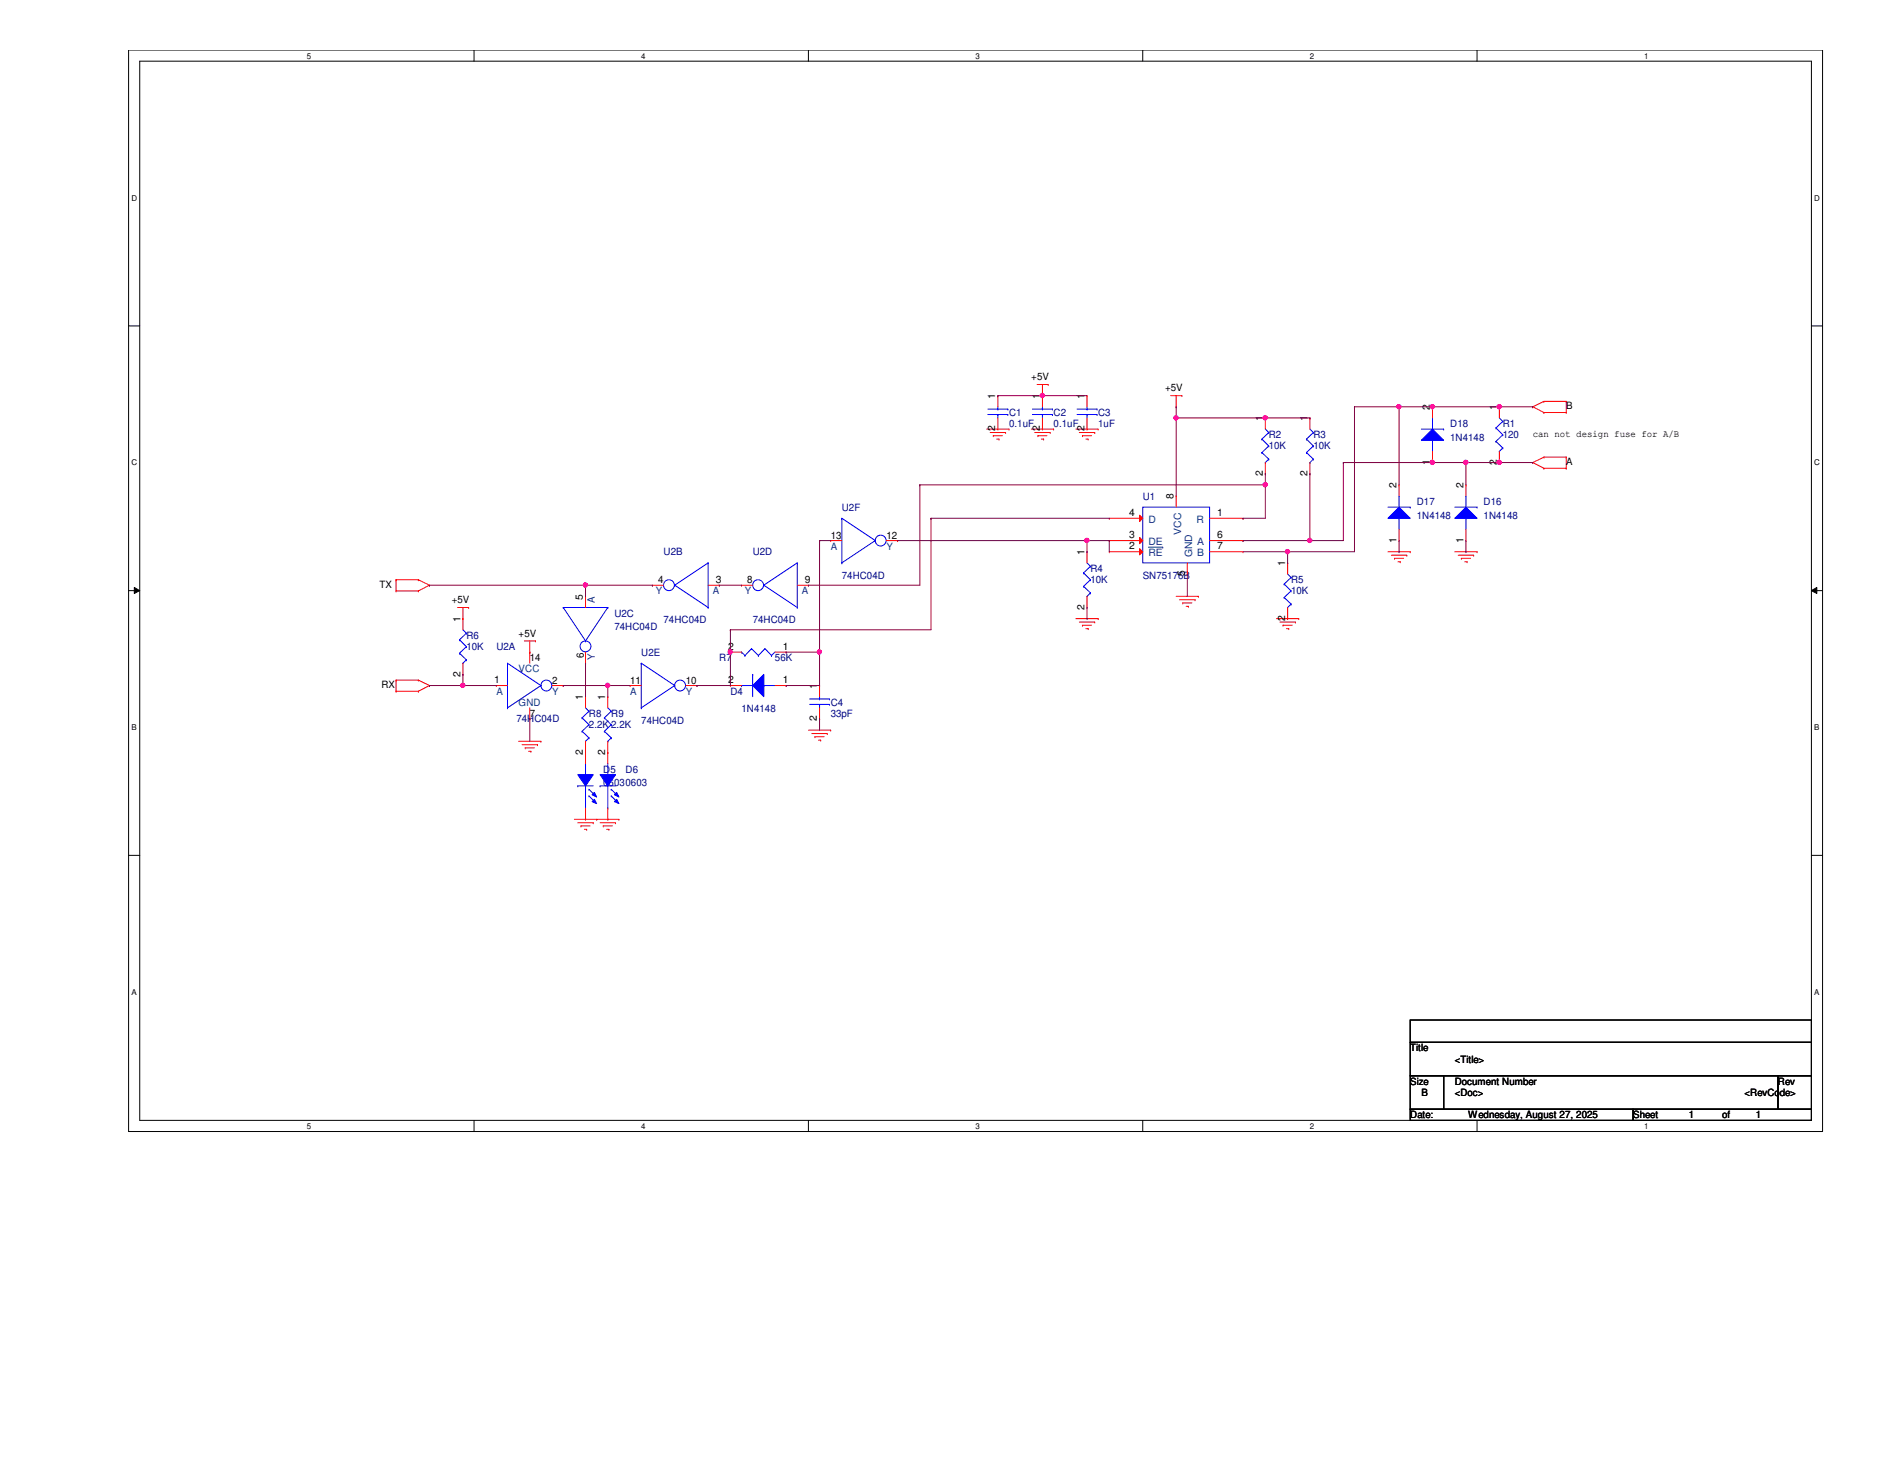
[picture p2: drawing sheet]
<svg xmlns="http://www.w3.org/2000/svg" width="279mm" height="216mm" viewBox="0 0 279 216" stroke-linecap="round" stroke-linejoin="round" font-family="sans-serif">
<path d="M19.1 7.4h250.9v160.2h-250.9zM20.7 9.1h247.7v156.8h-247.7z" fill="none" stroke="#000" stroke-width=".15"/>
<g fill="#fff">
<path d="M45.5 7.6h.6v1.3h-.6z"/>
<path d="M45.5 166.1h.6v1.3h-.6z"/>
</g>
<path d="M70.2 7.4v1.7M70.2 165.9v1.7" fill="none" stroke="#000" stroke-width=".15"/>
<g fill="#fff">
<path d="M95 7.6h.6v1.3h-.6z"/>
<path d="M95 166.1h.6v1.3h-.6z"/>
</g>
<path d="M119.8 7.4v1.7M119.8 165.9v1.7" fill="none" stroke="#000" stroke-width=".15"/>
<g fill="#fff">
<path d="M144.5 7.6h.6v1.3h-.6z"/>
<path d="M144.5 166.1h.6v1.3h-.6z"/>
</g>
<path d="M169.3 7.4v1.7M169.3 165.9v1.7" fill="none" stroke="#000" stroke-width=".15"/>
<g fill="#fff">
<path d="M194.1 7.6h.5v1.3h-.5z"/>
<path d="M194.1 166.1h.5v1.3h-.5z"/>
</g>
<path d="M218.8 7.4v1.7M218.8 165.9v1.7" fill="none" stroke="#000" stroke-width=".15"/>
<g fill="#fff">
<path d="M243.6 7.6h.6v1.3h-.6z"/>
<path d="M243.6 166.1h.6v1.3h-.6z"/>
<path d="M19.5 28.7h.8v1.3h-.8z"/>
<path d="M268.8 28.7h.8v1.3h-.8z"/>
<path d="M19.5 67.9h.8v1.3h-.8z"/>
<path d="M268.8 67.9h.8v1.3h-.8z"/>
</g>
<path d="M19.1 48.3h1.6M268.4 48.3h1.6" fill="none" stroke="#000" stroke-width=".15"/>
<g fill="#fff">
<path d="M19.5 107.1h.7v1.3h-.7z"/>
<path d="M268.8 107.1h.7v1.3h-.7z"/>
</g>
<path d="M19.1 87.5h1.6M19.9 87l.8 .5-.8 .4zM268.4 87.5l.8-.5v.9zM268.4 87.5h1.6" fill="none" stroke="#000" stroke-width=".15"/>
<path d="M19.9 87l.8 .5-.8 .4zM268.4 87.5l.8-.5v.9z" fill="#000"/>
<g fill="#fff">
<path d="M19.5 146.3h.7v1.3h-.7z"/>
<path d="M268.8 146.3h.7v1.3h-.7z"/>
</g>
<path d="M19.1 126.7h1.6M268.4 126.7h1.6M208.9 151h59.5v3.3h-59.5zM208.9 154.3h59.5v5h-59.5zM208.9 159.3h5v5h-5zM213.9 159.3h49.5v5h-49.5zM263.4 159.3h5v5h-5zM208.9 164.3h33v1.6h-33zM241.9 164.3h26.5v1.6h-26.5z" fill="none" stroke="#000" stroke-width=".15"/>
<g fill="none" stroke="#f00" stroke-width=".15">
<path d="M153.6 56.9h1.7M154.4 58.6h.1M154.4 56.9v1.7M155.3 56.9h.1M173.4 58.6h1.7M174.2 58.6v1.6M175.1 58.6h.1M228.7 59.4h.1M228.7 59.4l-1.6 .8M228.7 59.4h3.3M232 59.4h.1M232 59.4v1.7"/>
<path d="M146.2 63.5h3.3M146.7 64h2.3M147.2 64.5h.1M147.2 64.5h1.3M147.7 65h.3M148 65h.1M149 64h.1M149.5 63.5h.1M152.8 63.5h3.3M153.3 64h2.3M153.8 64.5h.1M153.8 64.5h1.3"/>
<path d="M154.3 65h.3M154.6 65h.1M155.6 64h.1M156.1 63.5h.1M159.4 63.5h3.3M159.9 64h2.3M160.4 64.5h.1M160.4 64.5h1.3M160.9 65h.3M161.2 65h.1M162.2 64h.1M162.7 63.5h.1"/>
<path d="M174.2 60.2h.1M227.1 60.2h.1M227.1 68.5h.1M227.1 60.2l1.6 .9M227.1 68.5l1.6 .8M228.7 61.1h.1M228.7 67.7h.1M228.7 69.3h.1M228.7 61.1h3.3M228.7 67.7l-1.6 .8M228.7 67.7h3.3M228.7 69.3h3.3"/>
<path d="M232 61.1h.1M232 67.7h.1M232 69.3h.1M232 67.7v1.6M58.7 87.5h.1M58.7 85.9h.1M58.7 87.5h3.3M58.7 85.9v1.6M58.7 85.9h3.3M62 87.5h.1M62 85.9h.1M62 85.9l1.6 .8"/>
<path d="M63.6 86.7h.1M63.6 86.7l-1.6 .8M67.8 90h1.6M68.6 91.6h.1M68.6 99.9h.1M68.6 90v3.3M68.6 98.2v1.7M69.4 90h.1M77.7 94.9h1.6M78.5 96.6h.1M78.5 94.9v1.7M79.3 94.9h.1"/>
<path d="M109.9 86.7h.1M109.9 86.7h1.6M118.1 86.7h1.7M119.8 86.7h.1M159.4 91.6h3.3M159.9 92.1h2.3M160.4 92.6h.1M160.4 92.6h1.3M160.9 93.1h.3M161.2 93.1h.1M162.2 92.1h.1M162.7 91.6h.1"/>
<path d="M174.2 88.3h3.3M174.8 88.8h2.2M175.2 89.3h.1M175.2 89.3h1.4M175.7 89.8h.4M176.1 89.8h.1M177 88.8h.1M177.5 88.3h.1M189.1 91.6h3.3M189.6 92.1h2.3M190.1 92.6h.1M190.1 92.6h1.3"/>
<path d="M190.6 93.1h.3M190.9 93.1h.1M191.9 92.1h.1M192.4 91.6h.1M205.6 81.7h3.3M206.1 82.2h2.3M206.6 82.7h.1M206.6 82.7h1.3M207.1 83.2h.3M207.4 83.2h.1M208.4 82.2h.1M208.9 81.7h.1"/>
<path d="M215.5 81.7h3.3M216 82.2h2.3M216.5 82.7h.1M216.5 82.7h1.3M217 83.2h.3M217.3 83.2h.1M218.3 82.2h.1M218.8 81.7h.1M58.7 102.4h.1M58.7 100.7h.1M58.7 100.7v1.7M58.7 102.4h3.3"/>
<path d="M58.7 100.7h3.3M62 102.4h.1M62 100.7h.1M62 100.7l1.6 .8M63.6 101.5h.1M63.6 101.5l-1.6 .9M76.8 109.8h3.3M77.3 110.3h2.3M77.8 110.7h.1M77.8 110.7h1.4M78.3 111.3h.4M78.7 111.3h.1"/>
<path d="M79.6 110.3h.1M80.1 109.8h.1M119.8 108.1h3.3M120.3 108.6h2.3M120.7 109.1h.1M120.7 109.1h1.4M121.2 109.6h.4M121.6 109.6h.1M122.6 108.6h.1M123.1 108.1h.1M85.1 121.3h6.6M85.6 121.8h2.3"/>
<path d="M86.1 122.3h.1M86.1 122.3h1.3M86.6 122.8h.3M86.9 122.8h.1M87.9 121.8h.1M88.4 121.3h.1M88.9 121.8h2.3M89.4 122.3h.1M89.4 122.3h1.3M89.9 122.8h.3M90.2 122.8h.1M91.2 121.8h.1"/>
<path d="M91.7 121.3h.1"/>
</g>
<g fill="none" stroke="#00f" stroke-width=".15">
<path d="M68.1 94.7h.1M68.1 96.7h.1M68.1 94.7l1 1.1M68.1 96.7l1 1M68.6 98.2h.1M68.6 93.3l.5 .5M69.1 93.8h.1M69.1 95.8h.1M69.1 97.7h.1M69.1 93.8l-1 .9M69.1 95.8l-1 .9M69.1 97.7l-.5 .5"/>
<path d="M113.2 86.7h.1M113.2 86.7l4.9 3.3M118.1 83.4h.1M118.1 90h.1M118.1 83.4v6.6M118.1 83.4l-4.9 3.3"/>
<circle cx="112.3" cy="86.7" r=".81"/>
</g>
<path d="M210.6 65.2l1.6-1.7 1.7 1.7z" fill="#00f"/>
<g fill="none" stroke="#00f" stroke-width=".15">
<path d="M169.3 75.1h9.9v8.3h-9.9zM193.5 65h.1M193.5 67h.1M193.5 65l1.1 1M193.5 67l1.1 1M194.1 68.5h.1M194.1 63.5l.5 .5M194.6 64h.1M194.6 66h.1M194.6 68h.1M194.6 64l-1.1 1M194.6 66l-1.1 1"/>
<path d="M194.6 68l-.5 .5M210.6 65.2l1.6-1.7 1.7 1.7zM210.6 63.5h3.3M212.2 65.2h.1M212.2 61.9h.1M212.2 61.9v1.6M212.2 65.2v1.6M213.9 63.5h.1M190.2 86.5h.1M190.2 88.5h.1M190.2 86.5l1.1 1M190.2 88.5l1.1 .9"/>
<path d="M190.8 90h.1M190.8 85l.5 .5M191.3 85.5h.1M191.3 87.5h.1M191.3 89.4h.1M191.3 85.5l-1.1 1M191.3 87.5l-1.1 1M191.3 89.4l-.5 .6M119.9 104.3h3M119.9 103.5h3M121.4 103.5h.1M121.4 104.3h.1"/>
<path d="M121.4 103.2v.3M121.4 104.3v.5M122.9 104.3h.1M122.9 103.5h.1"/>
</g>
<g fill="none" stroke="#f00" stroke-width=".15">
<path d="M194.1 61.9h.1M194.1 70.1h.1M194.1 61.9v1.6M194.1 68.5v1.6M212.2 68.5h.1M212.2 60.2h.1M212.2 60.2v1.7M212.2 66.8v1.7M190.8 83.4h.1M190.8 91.6h.1M190.8 83.4v1.6M190.8 90v1.6"/>
<path d="M121.4 101.5h.1M121.4 106.5h.1M121.4 101.5v1.7M121.4 104.8v1.7"/>
</g>
<path d="M168.8 76.3l.5 .4-.5 .5z" fill="#f00"/>
<path d="M164.3 76.7h.1M164.3 76.7h5M168.8 76.3l.5 .4-.5 .5z" fill="none" stroke="#f00" stroke-width=".15"/>
<path d="M168.8 79.6l.5 .5-.5 .4z" fill="#f00"/>
<path d="M168.8 79.6l.5 .5-.5 .4zM179.2 76.7h5M184.2 76.7h.1M164.3 80.1h.1M164.3 80.1h5" fill="none" stroke="#f00" stroke-width=".15"/>
<path d="M168.8 81.2l.5 .5-.5 .5z" fill="#f00"/>
<g fill="none" stroke="#f00" stroke-width=".15">
<path d="M174.2 73.4h.1M174.2 73.4v1.7M96.6 86.7h.1M96.6 86.7h1.7M104.9 86.7h1.7M106.6 86.7h.1M108.2 96.6h.1M108.2 96.6h1.7M114.8 96.6h1.7M116.5 96.6h.1M123.1 80.1h.1M123.1 80.1h1.6"/>
<path d="M131.3 80.1h1.7M133 80.1h.1M164.3 81.7h.1M164.3 81.7h5M168.8 81.2l.5 .5-.5 .5zM175.9 85h.1M175.9 83.4v1.6M179.2 81.7h5M179.2 80.1h5M184.2 80.1h.1M184.2 81.7h.1M86.7 103.2h.1"/>
<path d="M86.7 111.4h.1M86.7 103.2v1.6M86.7 109.8v1.6M90 103.2h.1M90 111.4h.1M90 103.2v1.6M90 109.8v1.6M93.3 101.5h.1M93.3 101.5h1.7M101.6 101.5h1.7M103.3 101.5h.1"/>
</g>
<path d="M170.1 81h2.2M172.3 81h.1" fill="none" stroke="#004080" stroke-width=".15"/>
<g fill="none" stroke="#00f" stroke-width=".15">
<path d="M124.7 76.7h.1M124.7 76.7v6.7M124.7 76.7l5 3.4M95 98.2h.1M95 98.2v6.6M95 98.2l4.9 3.3M99.9 86.7h.1M99.9 86.7l5 3.3M104.9 83.4h.1M104.9 90h.1M104.9 83.4v6.6M104.9 83.4l-5 3.3"/>
<path d="M109.9 96.6h.1M109.9 96.6l.5 .5M110.4 97.1h.1M111.3 96.1h.1M111.3 96.1l1.1 1M111.3 96.1l-.9 1M112.4 97.1h.1M113.3 96.1h.1M113.3 96.1l1 1M113.3 96.1l-.9 1M114.3 97.1h.1M114.8 96.6l-.5 .5"/>
<path d="M124.7 83.4h.1M129.7 80.1h.1M129.7 80.1l-5 3.3M86.2 106.3h.1M86.2 108.3h.1M86.2 106.3l1 1M86.2 108.3l1 1M86.7 109.8h.1M86.7 104.8l.5 .5M87.2 105.3h.1M87.2 107.3h.1M87.2 109.3h.1"/>
<path d="M87.2 105.3l-1 1M87.2 107.3l-1 1M87.2 109.3l-.5 .5M89.5 106.3h.1M89.5 108.3h.1M89.5 106.3l1.1 1M89.5 108.3l1.1 1M90 109.8h.1M90 104.8l.6 .5M90.6 105.3h.1M90.6 107.3h.1M90.6 109.3h.1"/>
<path d="M90.6 105.3l-1.1 1M90.6 107.3l-1.1 1M90.6 109.3l-.6 .5M95 104.8h.1M99.9 101.5h.1M99.9 101.5l-4.9 3.3"/>
<circle cx="99.1" cy="86.7" r=".81"/>
<circle cx="130.5" cy="80" r=".81"/>
<circle cx="100.8" cy="101.5" r=".81"/>
</g>
<path d="M217.2 75.1l1.6 1.6h-3.3z" fill="#00f"/>
<g fill="none" stroke="#00f" stroke-width=".15">
<path d="M146.3 61.4h3M146.3 60.6h3M147.8 60.6h.1M147.8 61.4h.1M147.8 60.2v.4M147.8 61.4v.5M149.3 61.4h.1M149.3 60.6h.1M215.5 75.1h3.3M217.2 75.1l1.6 1.6h-3.3zM217.2 76.7h.1M217.2 73.4h.1"/>
<path d="M217.2 73.4v1.7M217.2 76.7v1.7M218.8 75.1h.1M221.6 63.4h.1M221.6 65.4h.1M221.6 63.4l1 1M221.6 65.4l1 .9M222.1 66.8h.1M222.1 61.9l.5 .5M222.6 62.4h.1M222.6 64.4h.1M222.6 66.3h.1"/>
<path d="M222.6 62.4l-1 1M222.6 64.4l-1 1M222.6 66.3l-.5 .5M75.2 98.2h.1M75.2 98.2v6.6M75.2 98.2l4.9 3.3M75.2 104.8h.1M80.1 101.5h.1M80.1 101.5l-4.9 3.3"/>
<circle cx="80.9" cy="101.5" r=".81"/>
</g>
<g fill="none" stroke="#f00" stroke-width=".15">
<path d="M147.8 58.6h.1M147.8 58.6v1.6M147.8 63.5h.1M147.8 61.9v1.6M217.2 71.8h.1M217.2 71.8v1.6M217.2 78.4v1.7M222.1 60.2h.1M222.1 68.5h.1M222.1 60.2v1.7M222.1 66.8v1.7M78.5 96.6h.1"/>
<path d="M78.5 96.6v1.6M217.2 80.1h.1M73.5 101.5h.1M73.5 101.5h1.7M78.5 106.5h.1M78.5 104.8v1.7M81.8 101.5h1.6M83.4 101.5h.1"/>
</g>
<path d="M111.5 101.5l1.7-1.6v3.3z" fill="#00f"/>
<g fill="none" stroke="#00f" stroke-width=".15">
<path d="M83.4 90h.1M83.4 90h6.6M83.4 90l3.3 4.9M86.7 94.9h.1M90 90h.1M90 90l-3.3 4.9M111.5 99.9h.1M111.5 99.9v3.3M85.6 116.4h.1M85.6 116.4h2.3M86.7 114.7h.1M86.7 119.7h.1"/>
<path d="M86.7 113.1v1.6M86.7 116.4v3.3M109.9 101.5h.1M109.9 101.5h1.6M111.5 101.5l1.7-1.6v3.3zM113.2 101.5h.1M113.2 101.5h1.6"/>
<circle cx="86.7" cy="95.7" r=".81"/>
</g>
<path d="M86.7 88.3h.1M86.7 98.2h.1M86.7 88.3v1.7M86.7 96.6v1.6M108.2 101.5h.1M108.2 101.5h1.7M114.8 101.5h1.7M116.5 101.5h.1" fill="none" stroke="#f00" stroke-width=".15"/>
<path d="M85.6 114.7h2.3l-1.2 1.7z" fill-rule="evenodd" fill="#00f"/>
<path d="M85.6 114.7h2.3l-1.2 1.7z" fill="none" stroke="#00f" stroke-width=".15"/>
<path d="M88.1 118.4l.3 .6-.7-.3z" fill-rule="evenodd" fill="#00f"/>
<path d="M88.1 118.4l.3 .6-.7-.3z" fill="none" stroke="#00f" stroke-width=".15"/>
<path d="M88.1 117.3l.3 .7-.7-.3z" fill-rule="evenodd" fill="#00f"/>
<g fill="none" stroke="#00f" stroke-width=".15">
<path d="M153 61.4h2.9M153 60.6h2.9M154.4 60.6h.1M154.4 61.4h.1M154.4 60.2v.4M154.4 61.4v.5M155.9 61.4h.1M155.9 60.6h.1M87.2 116.9h.1M87.2 117.9h.1M87.2 116.9l1 1M87.2 117.9l1 1"/>
<path d="M88.1 117.3l.3 .7-.7-.3z"/>
</g>
<path d="M154.4 58.6h.1M154.4 58.6v1.6M154.4 63.5h.1M154.4 61.9v1.6M86.7 111.4h.1M86.7 111.4v1.7M86.7 119.7v1.6M86.7 121.3h.1" fill="none" stroke="#f00" stroke-width=".15"/>
<path d="M205.6 76.7l1.7-1.6 1.6 1.6z" fill="#00f"/>
<g fill="none" stroke="#00f" stroke-width=".15">
<path d="M205.6 76.7l1.7-1.6 1.6 1.6zM205.6 75.1h3.3M207.3 76.7h.1M207.3 73.4h.1M207.3 73.4v1.7M207.3 76.7v1.7M208.9 75.1h.1M160.5 84.8h.1M160.5 86.8h.1M160.5 84.8l1 1.1M160.5 86.8l1 1M161 88.3h.1"/>
<path d="M161 83.4l.5 .5M161.5 83.9h.1M161.5 85.9h.1M161.5 87.8h.1M161.5 83.9l-1 .9M161.5 85.9l-1 .9M161.5 87.8l-.5 .5M88.9 116.4h.1M88.9 116.4h2.3M90 114.7h.1M90 119.7h.1M90 113.1v1.6"/>
<path d="M90 116.4v3.3"/>
</g>
<path d="M207.3 71.8h.1M207.3 71.8v1.6M207.3 78.4v1.7M161 81.7h.1M161 90h.1M161 81.7v1.7M161 88.3v1.7M207.3 80.1h.1" fill="none" stroke="#f00" stroke-width=".15"/>
<path d="M88.9 114.7h2.3l-1.2 1.7z" fill-rule="evenodd" fill="#00f"/>
<path d="M88.9 114.7h2.3l-1.2 1.7z" fill="none" stroke="#00f" stroke-width=".15"/>
<path d="M91.4 118.4l.3 .6-.7-.3z" fill-rule="evenodd" fill="#00f"/>
<path d="M91.4 118.4l.3 .6-.7-.3z" fill="none" stroke="#00f" stroke-width=".15"/>
<path d="M91.4 117.3l.3 .7-.7-.3z" fill-rule="evenodd" fill="#00f"/>
<g fill="none" stroke="#00f" stroke-width=".15">
<path d="M159.6 61.4h2.9M159.6 60.6h2.9M161 60.6h.1M161 61.4h.1M161 60.2v.4M161 61.4v.5M162.5 61.4h.1M162.5 60.6h.1M186.9 65h.1M186.9 67h.1M186.9 65l1.1 1M186.9 67l1.1 1"/>
<path d="M187.5 68.5h.1M187.5 63.5l.5 .5M188 64h.1M188 66h.1M188 68h.1M188 64l-1.1 1M188 66l-1.1 1M188 68l-.5 .5M90.6 116.9h.1M90.6 117.9h.1M90.6 116.9l.9 1M90.6 117.9l.9 1"/>
<path d="M91.4 117.3l.3 .7-.7-.3z"/>
</g>
<path d="M161 58.6h.1M161 58.6v1.6M161 63.5h.1M161 61.9v1.6M187.5 61.9h.1M187.5 70.1h.1M187.5 61.9v1.6M187.5 68.5v1.6M90 111.4h.1M90 111.4v1.7M90 119.7v1.6M90 121.3h.1" fill="none" stroke="#f00" stroke-width=".15"/>
<path d="M147.8 58.6h.1M147.8 58.6h13.2M154.4 58.6h.1" fill="none" stroke="#800040" stroke-width=".15"/>
<circle cx="154.4" cy="58.6" r=".32" fill="#f0f"/>
<circle cx="154.4" cy="58.6" r=".32" fill="none" stroke="#f0f" stroke-width=".15"/>
<path d="M174.2 60.2h.1M174.2 60.2v1.7M200.7 60.2h.1M200.7 60.2h11.5M200.7 60.2v21.5M207.3 60.2h.1M207.3 60.2v11.6M212.2 60.2h.1" fill="none" stroke="#800040" stroke-width=".15"/>
<circle cx="207.2" cy="60.2" r=".32" fill="#f0f"/>
<circle cx="207.2" cy="60.2" r=".32" fill="none" stroke="#f0f" stroke-width=".15"/>
<circle cx="212.2" cy="60.2" r=".32" fill="#f0f"/>
<circle cx="212.2" cy="60.2" r=".32" fill="none" stroke="#f0f" stroke-width=".15"/>
<path d="M212.2 60.2h.1M212.2 60.2h14.9M227.1 60.2h.1" fill="none" stroke="#800040" stroke-width=".15"/>
<circle cx="222.1" cy="60.2" r=".32" fill="#f0f"/>
<circle cx="222.1" cy="60.2" r=".32" fill="none" stroke="#f0f" stroke-width=".15"/>
<path d="M174.2 61.9h13.3M187.5 61.9h.1" fill="none" stroke="#800040" stroke-width=".15"/>
<circle cx="174.2" cy="61.9" r=".32" fill="#f0f"/>
<circle cx="174.2" cy="61.9" r=".32" fill="none" stroke="#f0f" stroke-width=".15"/>
<circle cx="187.4" cy="61.9" r=".32" fill="#f0f"/>
<circle cx="187.4" cy="61.9" r=".32" fill="none" stroke="#f0f" stroke-width=".15"/>
<path d="M174.2 61.9h.1M174.2 61.9v11.5M187.5 61.9h6.6M194.1 61.9h.1M199 68.5h13.2M212.2 68.5h.1" fill="none" stroke="#800040" stroke-width=".15"/>
<circle cx="212.2" cy="68.5" r=".32" fill="#f0f"/>
<circle cx="212.2" cy="68.5" r=".32" fill="none" stroke="#f0f" stroke-width=".15"/>
<path d="M199 68.5h.1M199 68.5v11.6M212.2 68.5h.1M212.2 68.5h9.9M217.2 68.5h.1M217.2 68.5v3.3M222.1 68.5h.1" fill="none" stroke="#800040" stroke-width=".15"/>
<circle cx="217.1" cy="68.5" r=".32" fill="#f0f"/>
<circle cx="217.1" cy="68.5" r=".32" fill="none" stroke="#f0f" stroke-width=".15"/>
<path d="M222.1 68.5h5M227.1 68.5h.1" fill="none" stroke="#800040" stroke-width=".15"/>
<circle cx="222.1" cy="68.5" r=".32" fill="#f0f"/>
<circle cx="222.1" cy="68.5" r=".32" fill="none" stroke="#f0f" stroke-width=".15"/>
<path d="M136.3 71.8h.1M187.5 70.1h.1M187.5 70.1v1.7h-51.2M194.1 70.1h.1M194.1 70.1v10" fill="none" stroke="#800040" stroke-width=".15"/>
<circle cx="187.4" cy="71.8" r=".32" fill="#f0f"/>
<circle cx="187.4" cy="71.8" r=".32" fill="none" stroke="#f0f" stroke-width=".15"/>
<path d="M136.3 71.8h.1M136.3 71.8v14.9M137.9 76.7h.1M137.9 76.7v16.6M137.9 76.7h26.4M184.2 76.7h.1M187.5 71.8h.1M187.5 71.8v4.9h-3.3M121.4 80.1h.1M121.4 80.1v16.5" fill="none" stroke="#800040" stroke-width=".15"/>
<circle cx="121.4" cy="96.5" r=".32" fill="#f0f"/>
<circle cx="121.4" cy="96.5" r=".32" fill="none" stroke="#f0f" stroke-width=".15"/>
<path d="M121.4 80.1h.1M121.4 80.1h1.7M133 80.1h28M161 80.1h.1" fill="none" stroke="#800040" stroke-width=".15"/>
<circle cx="161" cy="80" r=".32" fill="#f0f"/>
<circle cx="161" cy="80" r=".32" fill="none" stroke="#f0f" stroke-width=".15"/>
<path d="M161 81.7h.1M161 80.1h.1M161 80.1v1.6M161 80.1h3.3M164.3 80.1h.1M164.3 80.1v1.6M184.2 80.1h.1M184.2 80.1h9.9" fill="none" stroke="#800040" stroke-width=".15"/>
<circle cx="194" cy="80" r=".32" fill="#f0f"/>
<circle cx="194" cy="80" r=".32" fill="none" stroke="#f0f" stroke-width=".15"/>
<path d="M184.2 81.7h16.5M190.8 81.7h.1M194.1 80.1h.1M194.1 80.1h4.9" fill="none" stroke="#800040" stroke-width=".15"/>
<circle cx="190.7" cy="81.7" r=".32" fill="#f0f"/>
<circle cx="190.7" cy="81.7" r=".32" fill="none" stroke="#f0f" stroke-width=".15"/>
<path d="M63.6 86.7h.1M63.6 86.7h23.1M175.9 85h.1M175.9 85v3.3M190.8 83.4h.1M190.8 81.7v1.7" fill="none" stroke="#800040" stroke-width=".15"/>
<circle cx="86.7" cy="86.6" r=".32" fill="#f0f"/>
<circle cx="86.7" cy="86.6" r=".32" fill="none" stroke="#f0f" stroke-width=".15"/>
<g fill="none" stroke="#800040" stroke-width=".15">
<path d="M86.7 86.7h.1M86.7 86.7h9.9M86.7 86.7v1.6M96.6 86.7h.1M106.6 86.7h.1M106.6 86.7h3.3M108.2 93.3h.1M108.2 93.3h29.7M108.2 93.3v3.3M119.8 86.7h.1M119.8 86.7h16.5M161 91.6h.1"/>
<path d="M161 90v1.6"/>
</g>
<circle cx="108.2" cy="96.5" r=".32" fill="#f0f"/>
<circle cx="108.2" cy="96.5" r=".32" fill="none" stroke="#f0f" stroke-width=".15"/>
<path d="M68.6 99.9h.1M68.6 99.9v1.6h-5M86.7 98.2h.1M86.7 98.2v5M108.2 96.6h.1M108.2 96.6v4.9M116.5 96.6h.1M116.5 96.6h4.9M121.4 96.6h.1M121.4 96.6v4.9M63.6 101.5h.1" fill="none" stroke="#800040" stroke-width=".15"/>
<circle cx="68.6" cy="101.5" r=".32" fill="#f0f"/>
<circle cx="68.6" cy="101.5" r=".32" fill="none" stroke="#f0f" stroke-width=".15"/>
<path d="M68.6 101.5h.1M68.6 101.5h4.9M83.4 101.5h.1M83.4 101.5h9.9M90 101.5h.1M90 101.5v1.7" fill="none" stroke="#800040" stroke-width=".15"/>
<circle cx="90" cy="101.5" r=".32" fill="#f0f"/>
<circle cx="90" cy="101.5" r=".32" fill="none" stroke="#f0f" stroke-width=".15"/>
<path d="M207.3 81.7h.1M207.3 80.1v1.6M217.2 81.7h.1M217.2 80.1v1.6M78.5 106.5h.1M78.5 106.5v3.3M103.3 101.5h.1M103.3 101.5h4.9M116.5 101.5h.1M116.5 101.5h4.9M121.4 106.5h.1M121.4 106.5v1.6" fill="none" stroke="#800040" stroke-width=".15"/>
<circle cx="154.4" cy="58.6" r=".32" fill="#f0f"/>
<circle cx="154.4" cy="58.6" r=".32" fill="none" stroke="#f0f" stroke-width=".15"/>
<circle cx="207.2" cy="60.2" r=".32" fill="#f0f"/>
<circle cx="207.2" cy="60.2" r=".32" fill="none" stroke="#f0f" stroke-width=".15"/>
<circle cx="212.2" cy="60.2" r=".32" fill="#f0f"/>
<circle cx="212.2" cy="60.2" r=".32" fill="none" stroke="#f0f" stroke-width=".15"/>
<circle cx="222.1" cy="60.2" r=".32" fill="#f0f"/>
<circle cx="222.1" cy="60.2" r=".32" fill="none" stroke="#f0f" stroke-width=".15"/>
<circle cx="174.2" cy="61.9" r=".32" fill="#f0f"/>
<circle cx="174.2" cy="61.9" r=".32" fill="none" stroke="#f0f" stroke-width=".15"/>
<circle cx="187.4" cy="61.9" r=".32" fill="#f0f"/>
<circle cx="187.4" cy="61.9" r=".32" fill="none" stroke="#f0f" stroke-width=".15"/>
<circle cx="212.2" cy="68.5" r=".32" fill="#f0f"/>
<circle cx="212.2" cy="68.5" r=".32" fill="none" stroke="#f0f" stroke-width=".15"/>
<circle cx="217.1" cy="68.5" r=".32" fill="#f0f"/>
<circle cx="217.1" cy="68.5" r=".32" fill="none" stroke="#f0f" stroke-width=".15"/>
<circle cx="222.1" cy="68.5" r=".32" fill="#f0f"/>
<circle cx="222.1" cy="68.5" r=".32" fill="none" stroke="#f0f" stroke-width=".15"/>
<circle cx="187.4" cy="71.8" r=".32" fill="#f0f"/>
<circle cx="187.4" cy="71.8" r=".32" fill="none" stroke="#f0f" stroke-width=".15"/>
<circle cx="121.4" cy="96.5" r=".32" fill="#f0f"/>
<circle cx="121.4" cy="96.5" r=".32" fill="none" stroke="#f0f" stroke-width=".15"/>
<circle cx="161" cy="80" r=".32" fill="#f0f"/>
<circle cx="161" cy="80" r=".32" fill="none" stroke="#f0f" stroke-width=".15"/>
<circle cx="194" cy="80" r=".32" fill="#f0f"/>
<circle cx="194" cy="80" r=".32" fill="none" stroke="#f0f" stroke-width=".15"/>
<circle cx="190.7" cy="81.7" r=".32" fill="#f0f"/>
<circle cx="190.7" cy="81.7" r=".32" fill="none" stroke="#f0f" stroke-width=".15"/>
<circle cx="86.7" cy="86.6" r=".32" fill="#f0f"/>
<circle cx="86.7" cy="86.6" r=".32" fill="none" stroke="#f0f" stroke-width=".15"/>
<circle cx="108.2" cy="96.5" r=".32" fill="#f0f"/>
<circle cx="108.2" cy="96.5" r=".32" fill="none" stroke="#f0f" stroke-width=".15"/>
<circle cx="68.6" cy="101.5" r=".32" fill="#f0f"/>
<circle cx="68.6" cy="101.5" r=".32" fill="none" stroke="#f0f" stroke-width=".15"/>
<circle cx="90" cy="101.5" r=".32" fill="#f0f"/>
<circle cx="90" cy="101.5" r=".32" fill="none" stroke="#f0f" stroke-width=".15"/>
<g font-size="1.5">
<text x="147.4" y="59.1" transform="rotate(-90 147.4 59.1)">1</text>
<text x="152.8" y="56.3">+5V</text>
<text x="154.1" y="59.1" transform="rotate(-90 154.1 59.1)">1</text>
<text x="160.7" y="59.1" transform="rotate(-90 160.7 59.1)">1</text>
<text x="172.6" y="58">+5V</text>
<text x="147.4" y="63.9" transform="rotate(-90 147.4 63.9)">2</text>
<text x="154.1" y="63.9" transform="rotate(-90 154.1 63.9)">2</text>
<text x="160.7" y="63.9" transform="rotate(-90 160.7 63.9)">2</text>
<text x="187.1" y="62.4" transform="rotate(-90 187.1 62.4)">1</text>
<text x="193.7" y="62.4" transform="rotate(-90 193.7 62.4)">1</text>
<text x="211.8" y="60.7" transform="rotate(-90 211.8 60.7)">2</text>
<text x="221.7" y="60.7" transform="rotate(-90 221.7 60.7)">1</text>
<text x="227.1" y="64.8">can not design fuse for A/B</text>
<text x="232" y="60.6">B</text>
<text x="187.1" y="70.5" transform="rotate(-90 187.1 70.5)">2</text>
<text x="193.7" y="70.5" transform="rotate(-90 193.7 70.5)">2</text>
<text x="211.8" y="68.8" transform="rotate(-90 211.8 68.8)">1</text>
<text x="221.7" y="68.8" transform="rotate(-90 221.7 68.8)">2</text>
<text x="232" y="68.9">A</text>
<text x="167.3" y="76.4">4</text>
<text x="173.9" y="74" transform="rotate(-90 173.9 74)">8</text>
<text x="180.3" y="76.4">1</text>
<text x="206.9" y="72.3" transform="rotate(-90 206.9 72.3)">2</text>
<text x="216.8" y="72.3" transform="rotate(-90 216.8 72.3)">2</text>
<text x="123.1" y="79.8">13</text>
<text x="131.3" y="79.8">12</text>
<text x="160.7" y="82.2" transform="rotate(-90 160.7 82.2)">1</text>
<text x="167.3" y="79.7">3</text>
<text x="167.3" y="81.3">2</text>
<text x="180.3" y="79.7">6</text>
<text x="180.3" y="81.3">7</text>
<text x="190.4" y="83.9" transform="rotate(-90 190.4 83.9)">1</text>
<text x="206.9" y="80.4" transform="rotate(-90 206.9 80.4)">1</text>
<text x="216.8" y="80.4" transform="rotate(-90 216.8 80.4)">1</text>
<text x="56.2" y="87">TX</text>
<text x="66.9" y="89.3">+5V</text>
<text x="86.4" y="88.8" transform="rotate(-90 86.4 88.8)">5</text>
<text x="97.5" y="86.4">4</text>
<text x="106" y="86.3">3</text>
<text x="110.7" y="86.4">8</text>
<text x="119.3" y="86.3">9</text>
<text x="175.5" y="85.3" transform="rotate(-90 175.5 85.3)">5</text>
<text x="68.2" y="92.1" transform="rotate(-90 68.2 92.1)">1</text>
<text x="76.8" y="94.3">+5V</text>
<text x="160.7" y="90.3" transform="rotate(-90 160.7 90.3)">2</text>
<text x="190.4" y="91.9" transform="rotate(-90 190.4 91.9)">2</text>
<text x="56.5" y="101.9">RX</text>
<text x="68.2" y="100.2" transform="rotate(-90 68.2 100.2)">2</text>
<text x="73.2" y="101.1">1</text>
<text x="78.5" y="97.9">14</text>
<text x="81.8" y="101.2">2</text>
<text x="86.5" y="97.4" transform="rotate(-90 86.5 97.4)">6</text>
<text x="93.3" y="101.2">11</text>
<text x="101.6" y="101.2">10</text>
<text x="107.9" y="96.2">2</text>
<text x="107.9" y="101.1">2</text>
<text x="116" y="96.2">1</text>
<text x="116" y="101.1">1</text>
<text x="78.5" y="106.2">7</text>
<text x="86.4" y="103.7" transform="rotate(-90 86.4 103.7)">1</text>
<text x="89.7" y="103.7" transform="rotate(-90 89.7 103.7)">1</text>
<text x="121" y="106.8" transform="rotate(-90 121 106.8)">2</text>
<text x="121" y="102" transform="rotate(-90 121 102)">1</text>
<text x="86.4" y="111.8" transform="rotate(-90 86.4 111.8)">2</text>
<text x="89.7" y="111.8" transform="rotate(-90 89.7 111.8)">2</text>
<text x="208.9" y="155.7">Title</text>
<text x="208.9" y="160.7">Size</text>
<text x="215.5" y="160.7">Document Number</text>
<text x="215.5" y="157.4">&lt;Title&gt;</text>
<text x="263.4" y="160.7">Rev</text>
<text x="208.9" y="165.6">Date:</text>
<text x="210.6" y="162.3">B</text>
<text x="215.5" y="162.3">&lt;Doc&gt;</text>
<text x="217.5" y="165.6">Wednesday, August 27, 2025</text>
<text x="241.9" y="165.6">Sheet</text>
<text x="250.2" y="165.6">1</text>
<text x="255.1" y="165.6">of</text>
<text x="258.4" y="162.3">&lt;RevCode&gt;</text>
<text x="260.1" y="165.6">1</text>
</g>
<g font-size="1.5" fill="#000080">
<text x="149.5" y="61.6">C1</text>
<text x="149.5" y="63.2">0.1uF</text>
<text x="156.1" y="61.6">C2</text>
<text x="156.1" y="63.2">0.1uF</text>
<text x="162.7" y="61.6">C3</text>
<text x="162.7" y="63.2">1uF</text>
<text x="188" y="64.9">R2</text>
<text x="194.6" y="64.9">R3</text>
<text x="214.8" y="63.2">D18</text>
<text x="214.8" y="65.2">1N4148</text>
<text x="222.6" y="63.2">R1</text>
<text x="222.6" y="64.9">120</text>
<text x="188" y="66.5">10K</text>
<text x="194.6" y="66.5">10K</text>
<text x="124.7" y="75.6">U2F</text>
<text x="169.3" y="74">U1</text>
<text x="209.9" y="74.8">D17</text>
<text x="209.9" y="76.8">1N4148</text>
<text x="219.8" y="74.8">D16</text>
<text x="219.8" y="76.8">1N4148</text>
<text x="98.3" y="82.3">U2B</text>
<text x="111.5" y="82.3">U2D</text>
<text x="124.7" y="85.7">74HC04D</text>
<text x="161.5" y="84.7">R4</text>
<text x="161.5" y="86.4">10K</text>
<text x="169.3" y="85.7">SN75176B</text>
<text x="191.3" y="86.4">R5</text>
<text x="191.3" y="88">10K</text>
<text x="69.1" y="94.6">R6</text>
<text x="91" y="91.3">U2C</text>
<text x="91" y="93.3">74HC04D</text>
<text x="98.3" y="92.3">74HC04D</text>
<text x="111.5" y="92.3">74HC04D</text>
<text x="69.1" y="96.3">10K</text>
<text x="73.5" y="96.3">U2A</text>
<text x="95" y="97.1">U2E</text>
<text x="106.6" y="97.9">R7</text>
<text x="114.8" y="97.9">56K</text>
<text x="76.5" y="106.8">74HC04D</text>
<text x="87.2" y="106.2">R8</text>
<text x="87.2" y="107.8">2.2K 2.2K</text>
<text x="90.6" y="106.2">R9</text>
<text x="95" y="107.1">74HC04D</text>
<text x="108.2" y="102.9">D4</text>
<text x="109.9" y="105.5">1N4148</text>
<text x="123.1" y="104.5">C4</text>
<text x="123.1" y="106.2">33pF</text>
<text x="89.4" y="114.4">D5</text>
<text x="89.4" y="116.4">06030603</text>
<text x="92.7" y="114.4">D6</text>
</g>
<g font-size="1.5" fill="#004080">
<text x="170.1" y="77.4">D</text>
<text x="177.2" y="77.4">R</text>
<text x="123.1" y="81.4">A</text>
<text x="131.3" y="81.4">Y</text>
<text x="170.1" y="80.7">DE</text>
<text x="170.1" y="82.4">RE</text>
<text x="175" y="79.2" transform="rotate(-90 175 79.2)">VCC</text>
<text x="176.6" y="82.5" transform="rotate(-90 176.6 82.5)">GND</text>
<text x="177.3" y="80.7">A</text>
<text x="177.3" y="82.4">B</text>
<text x="88.1" y="89.3" transform="rotate(-90 88.1 89.3)">A</text>
<text x="97.2" y="88">Y</text>
<text x="105.6" y="88">A</text>
<text x="110.4" y="88">Y</text>
<text x="118.8" y="88">A</text>
<text x="76.8" y="99.6">VCC</text>
<text x="88.1" y="97.7" transform="rotate(-90 88.1 97.7)">Y</text>
<text x="73.5" y="102.9">A</text>
<text x="76.8" y="104.5">GND</text>
<text x="81.8" y="102.9">Y</text>
<text x="93.3" y="102.9">A</text>
<text x="101.6" y="102.9">Y</text>
</g>
<g font-size="1.2">
<text x="45.5" y="8.7">5</text>
<text x="95" y="8.7">4</text>
<text x="144.5" y="8.7">3</text>
<text x="194.1" y="8.7">2</text>
<text x="243.6" y="8.7">1</text>
<text x="19.5" y="29.7">D</text>
<text x="268.8" y="29.7">D</text>
<text x="19.5" y="68.9">C</text>
<text x="268.8" y="68.9">C</text>
<text x="19.5" y="108.1">B</text>
<text x="268.8" y="108.1">B</text>
<text x="19.5" y="147.3">A</text>
<text x="268.8" y="147.3">A</text>
<text x="45.5" y="167.2">5</text>
<text x="95" y="167.2">4</text>
<text x="144.5" y="167.2">3</text>
<text x="194.1" y="167.2">2</text>
<text x="243.6" y="167.2">1</text>
</g>
</svg>
